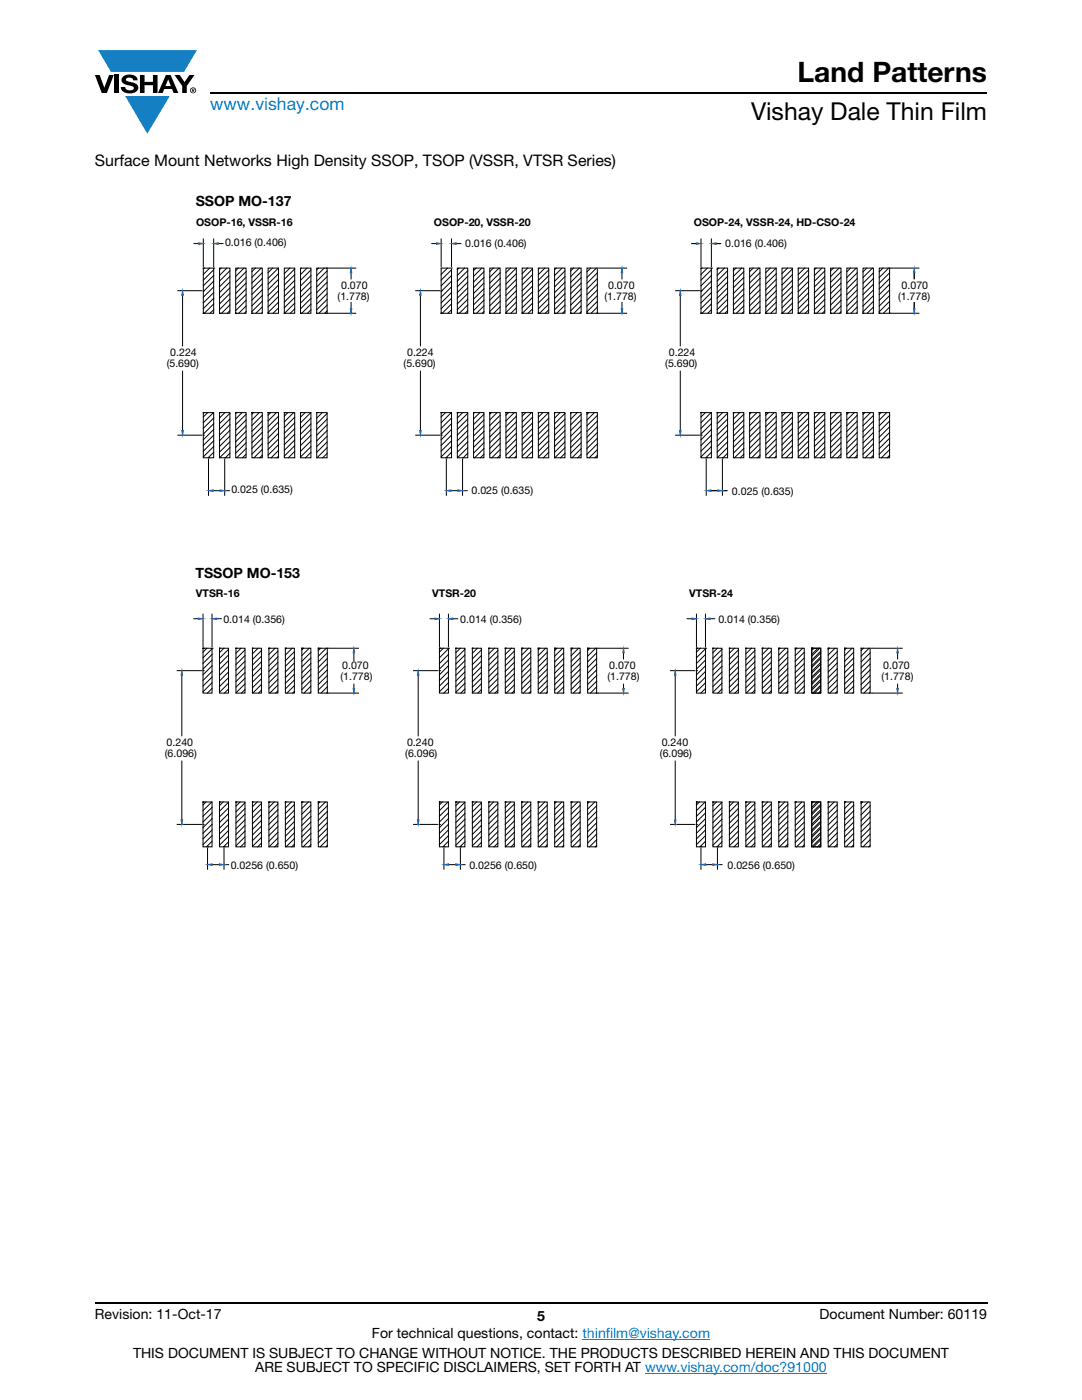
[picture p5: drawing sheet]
<svg xmlns="http://www.w3.org/2000/svg" width="216mm" height="279mm" viewBox="0 0 216 279" stroke-linecap="round" stroke-linejoin="round" font-family="sans-serif">
<g fill="#147fc3">
<path d="M19.6 10h19.7l-2.6 4.3h-1.1h-13.5z"/>
<path d="M25 19.2h8.9l-4.5 7.5z"/>
</g>
<g fill="#000">
<path d="M18.9 15h1l.9 2.5 1-2.5h.9l-1.4 3.6h-1zM22.9 15h.9v3.6h-.9zM24.6 15.3a2.1 2.1 0 0 1 2.8 .3l.1 .4h-.9a.79 .79 0 0 0-.7-.5 .79 .79 0 0 0-.8 .4l.3 .3 1 .2a1.08 1.08 0 0 1 1.2 1 1.08 1.08 0 0 1-1.1 1.2 1.73 1.73 0 0 1-2.4-1.2h.9a.96 .96 0 0 0 .8 .6 .96 .96 0 0 0 .9-.4 1.31 1.31 0 0 0-1.2-.6 1.03 1.03 0 0 1-1.1-.6 1.03 1.03 0 0 1 .2-1.1zM27.9 15h.9v1.3h1.7v-1.3h.9v3.6h-.9v-1.6h-1.7v1.6h-.9zM34.8 15h1.1l.9 1.4 1-1.4h1l-1.5 2.2v1.4h-.9v-1.4z"/>
<path d="M33.6 15.9l.5 1.3h-1.1zM33.1 15l-1.6 3.6h1l.3-.8h1.5l.3 .8h1l-1.6-3.6z"/>
<path d="M38.4 17.8h.2v.2h-.2zM38.3 17.7v.7h.1v-.3l.4 .3-.2-.3 .2-.2-.1-.2z"/>
<path d="M38.1 18a.46 .46 0 0 1 .9 0 .46 .46 0 0 1-.9 0zM37.9 18a.6 .6 0 0 0 1.2 0 .6 .6 0 0 0-1.2 0z"/>
</g>
<path d="M42 18.6h155M18.9 260h178.1" fill="none" stroke="#000" stroke-width=".36"/>
<path d="M116.2 267.3h25.5M128.7 274h36.3" fill="none" stroke="#067ec4" stroke-width=".2"/>
<path d="M32.9 38.8h152.7v135h-152.7z" fill="#fff"/>
<g fill="none" stroke="#000" stroke-width=".2">
<path d="M35.5 58h4.7M36.4 58.9v10.1M38.7 48.6h.9M40.6 47.7v5.5M40.6 53.5h2v9h-2zM40.6 53.5h.1M40.6 58h.1M40.7 53.5l-.1 .1M41.8 53.5l-1.2 1.3M42.6 47.7v5.5M42.6 53.5h.1M42.6 53.8l-2 2.1"/>
<path d="M42.6 55l-2 2M42.6 56.1l-2 2.1M42.6 57.3l-2 2M42.6 58.4l-2 2.1M42.6 59.5l-2 2.1M43.6 48.6h.9M43.8 53.5h2.1v9h-2.1zM44.1 53.5l-.3 .3M45.3 53.5l-1.5 1.5M45.9 54l-2.1 2.1M45.9 56.3l-2.1 2.1M45.9 58.6l-2.1 2"/>
<path d="M45.9 59.7l-2.1 2.1M45.9 55.2l-2.1 2M45.9 57.5l-2.1 2M47 53.5h2.1v9h-2.1zM47.5 53.5l-.5 .5M48.7 53.5l-1.7 1.7M49.1 56.5l-2.1 2.1M49.1 58.8l-2.1 2M49.1 54.2l-2.1 2.1M49.1 55.4l-2.1 2M49.1 57.6l-2.1 2.1M49.1 59.9l-2.1 2.1"/>
<path d="M50.3 53.5h2v9h-2zM51 53.5l-.7 .7M52.1 53.5l-1.8 1.8M52.3 56.7l-2 2.1M52.3 59l-2 2M52.3 54.4l-2 2.1M52.3 55.6l-2 2M52.3 57.8l-2 2.1M53.5 53.5h2.1v9h-2.1zM54.4 53.5l-.9 .9M55.5 53.5l-2 2M55.6 59.2l-2.1 2"/>
<path d="M55.6 54.6l-2.1 2.1M55.6 55.8l-2.1 2M55.6 56.9l-2.1 2.1M55.6 58l-2.1 2.1M56.7 53.5h2.1v9h-2.1zM57.8 53.5l-1.1 1.1M58.8 59.4l-2.1 2M58.8 53.7l-2.1 2M58.8 54.8l-2.1 2.1M58.8 56l-2.1 2M58.8 57.1l-2.1 2.1M58.8 58.2l-2.1 2.1"/>
<path d="M60 53.5h2v9h-2zM60.1 53.5l-.1 .2M61.3 53.5l-1.3 1.3M62 55l-2 2.1M62 53.9l-2 2M62 56.2l-2 2M62 57.3l-2 2M62 58.4l-2 2.1M62 59.6l-2 2M63.2 53.5h2.1v9h-2.1zM63.6 53.5l-.4 .4M64.7 53.5l-1.5 1.5"/>
<path d="M65.1 53.5h.1M65.3 54.1l-2.1 2M65.3 55.2l-2.1 2.1M65.3 56.3l-2.1 2.1M65.3 57.5l-2.1 2M65.3 58.6l-2.1 2.1M65.3 59.8l-2.1 2M65.5 53.5h5.5M70.1 54.4v1.3M83 58h4.7M83.9 58.9v10.1M86.2 48.6h.9"/>
<path d="M88 53.5h2.1v9h-2.1zM88 47.7v5.5M88.1 53.5l-.1 .1M89.3 53.5l-1.3 1.3M90.1 47.7v5.5M90.1 53.8l-2.1 2.1M90.1 55l-2.1 2M90.1 56.1l-2.1 2.1M90.1 57.3l-2.1 2M90.1 58.4l-2.1 2.1M90.1 59.5l-2.1 2.1M91 48.6h1"/>
<path d="M91.3 53.5h2v9h-2zM91.6 53.5l-.3 .3M92.7 53.5l-1.4 1.5M93.3 55.2l-2 2M93.3 58.6l-2 2M93.3 54l-2 2.1M93.3 56.3l-2 2.1M93.3 57.5l-2 2M93.3 59.7l-2 2.1M94.5 53.5h2.1v9h-2.1zM95 53.5l-.5 .5M96.1 53.5l-1.6 1.7"/>
<path d="M96.6 54.2l-2.1 2.1M96.6 56.5l-2.1 2.1M96.6 58.8l-2.1 2M96.6 55.4l-2.1 2M96.6 57.6l-2.1 2.1M96.6 59.9l-2.1 2.1M97.7 53.5h2.1v9h-2.1zM98.4 53.5l-.7 .7M99.6 53.5l-1.9 1.8M99.8 54.4l-2.1 2.1M99.8 55.6l-2.1 2M99.8 56.7l-2.1 2.1"/>
<path d="M99.8 57.8l-2.1 2.1M99.8 59l-2.1 2M101 53.5h2v9h-2zM101.9 53.5l-.9 .9M103 53.5l-2 2M103 55.8l-2 2M103 58l-2 2.1M103 54.6l-2 2.1M103 56.9l-2 2.1M103 59.2l-2 2M104.2 53.5h2.1v9h-2.1zM105.3 53.5l-1.1 1.1"/>
<path d="M106.3 59.4l-2.1 2M106.3 58.2l-2.1 2.1M106.3 53.7l-2.1 2M106.3 54.8l-2.1 2.1M106.3 56l-2.1 2M106.3 57.1l-2.1 2.1M107.4 53.5h2.1v9h-2.1zM107.6 53.5l-.2 .2M108.7 53.5l-1.3 1.3M109.5 56.1l-2.1 2.1M109.5 57.3l-2.1 2M109.5 53.9l-2.1 2"/>
<path d="M109.5 55l-2.1 2.1M109.5 58.4l-2.1 2.1M109.5 59.6l-2.1 2M110.7 53.5h2v9h-2zM111 53.5l-.3 .4M112.1 53.5l-1.4 1.5M112.7 58.6l-2 2.1M112.7 59.8l-2 2M112.7 55.2l-2 2.1M112.7 56.3l-2 2.1M112.7 54.1l-2 2M112.7 57.5l-2 2"/>
<path d="M113.9 53.5h2.1v9h-2.1zM114.4 53.5l-.5 .6M115.6 53.5l-1.7 1.7M116 56.5l-2.1 2.1M116 54.3l-2.1 2M116 55.4l-2.1 2.1M116 57.7l-2.1 2M116 58.8l-2.1 2.1M116 60l-2.1 2M117.1 53.5h2.1v9h-2.1zM117.9 53.5l-.8 .7M119 53.5l-1.9 1.9"/>
<path d="M119.2 54.5l-2.1 2M119.2 55.6l-2.1 2.1M119.2 56.7l-2.1 2.1M119.2 57.9l-2.1 2M119.2 59l-2.1 2.1M119.5 53.5h5.5M124.1 54.4v1.3M36.4 74.1v11.8M40.6 62.5h.1M42.6 61.8l-.7 .7M42.6 60.7l-1.8 1.8M43.8 62.5h.1"/>
<path d="M45.9 62l-.5 .5M45.9 60.9l-1.7 1.6M47 62.5h.1M49.1 61.1l-1.5 1.4M49.1 62.2l-.3 .3M50.3 62.5h.1M52.3 60.1l-2 2.1M52.3 62.4l-.1 .1M52.3 61.3l-1.2 1.2M53.5 62.5h.1M55.6 61.5l-1.1 1M55.6 60.3l-2.1 2.1"/>
<path d="M56.7 62.5h.1M58.8 61.6l-.9 .9M58.8 60.5l-2 2M60 62.5h.1M62 61.8l-.6 .7M62 60.7l-1.8 1.8M65.1 62.5h.1M65.3 60.9l-1.7 1.6M65.3 62l-.5 .5M65.5 62.5h5.5M70.1 60.4v1.2M83.9 74.1v11.8"/>
<path d="M88 62.5h.1M90.1 60.7l-1.9 1.8M90.1 61.8l-.7 .7M91.3 62.5h.1M93.3 62l-.5 .5M93.3 60.9l-1.6 1.6M94.5 62.5h.1M96.6 62.2l-.4 .3M96.6 61.1l-1.5 1.4M97.7 62.5h.1M99.8 62.4l-.1 .1M99.8 60.1l-2.1 2.1"/>
<path d="M99.8 61.3l-1.3 1.2M101 62.5h.1M103 60.3l-2 2.1M103 61.5l-1 1M104.2 62.5h.1M106.3 61.6l-.9 .9M106.3 60.5l-2.1 2M107.4 62.5h.1M109.5 61.8l-.7 .7M109.5 60.7l-1.8 1.8M110.7 62.5h.1M112.7 62l-.5 .5"/>
<path d="M112.7 60.9l-1.6 1.6M113.9 62.5h.1M116 62.2l-.3 .3M116 61.1l-1.5 1.4M117.1 62.5h.1M119.2 62.4l-.1 .1M119.2 60.1l-2.1 2.1M119.2 61.3l-1.2 1.2M119.2 62.5h.1M119.5 62.5h5.5M124.1 60.4v1.2M35.5 86.9h4.7"/>
<path d="M40.6 82.3h.1M40.6 82.3h2v9.1h-2zM40.6 86.9h.1M41.4 82.3l-.8 .9M41.6 91.4h.1M41.6 91.7v7.1M42.5 97.9h1.4M42.6 82.3l-2 2.1M42.6 83.4l-2 2.1M42.6 84.6l-2 2M42.6 85.7l-2 2.1M42.6 86.8l-2 2.1"/>
<path d="M42.6 88l-2 2M42.6 89.1l-2 2.1M42.6 90.3l-1.1 1.1M43.8 82.3h.1M43.8 82.3h2.1v9.1h-2.1zM44.8 97.9h1M44.8 91.4h.1M44.8 91.7v7.1M44.9 82.3l-1.1 1.1M45.9 89.3l-2.1 2.1M45.9 90.4l-.9 1M45.9 83.6l-2.1 2.1"/>
<path d="M45.9 82.5l-2.1 2M45.9 84.8l-2.1 2M45.9 85.9l-2.1 2.1M45.9 87l-2.1 2.1M45.9 88.2l-2.1 2M47 82.3h.1M47 82.3h2.1v9.1h-2.1zM47.2 82.3l-.2 .2M48.3 82.3l-1.3 1.3M49.1 90.6l-.7 .8M49.1 89.5l-1.9 1.9M49.1 83.8l-2.1 2.1"/>
<path d="M49.1 82.7l-2.1 2M49.1 86.1l-2.1 2.1M49.1 85l-2.1 2M49.1 87.2l-2.1 2.1M49.1 88.4l-2.1 2M50.3 82.3h.1M50.3 82.3h2v9.1h-2zM50.6 82.3l-.3 .4M51.7 82.3l-1.4 1.5M52.3 89.7l-1.6 1.7M52.3 90.8l-.5 .6M52.3 82.9l-2 2"/>
<path d="M52.3 84l-2 2.1M52.3 86.3l-2 2.1M52.3 87.4l-2 2.1M52.3 85.2l-2 2M52.3 88.6l-2 2M53.5 82.3h.1M53.5 82.3h2.1v9.1h-2.1zM54 82.3l-.5 .6M55.2 82.3l-1.7 1.7M55.6 89.9l-1.5 1.5M55.6 91l-.3 .4M55.6 85.3l-2.1 2.1"/>
<path d="M55.6 83.1l-2.1 2M55.6 84.2l-2.1 2.1M55.6 86.5l-2.1 2M55.6 87.6l-2.1 2.1M55.6 88.8l-2.1 2M56.7 82.3h.1M56.7 82.3h2.1v9.1h-2.1zM57.4 82.3l-.7 .7M58.6 82.3l-1.9 1.9M58.8 90.1l-1.3 1.3M58.8 91.2l-.1 .2M58.8 85.5l-2.1 2.1"/>
<path d="M58.8 83.3l-2.1 2M58.8 84.4l-2.1 2.1M58.8 86.7l-2.1 2M58.8 87.8l-2.1 2.1M58.8 89l-2.1 2M60 82.3h.1M60 82.3h2v9.1h-2zM60.9 82.3l-.9 .9M62 82.3l-2 2.1M62 84.6l-2 2.1M62 83.5l-2 2M62 85.7l-2 2.1"/>
<path d="M62 86.9l-2 2M62 88l-2 2.1M62 89.2l-2 2M62 90.3l-1 1.1M63.2 82.3h.1M63.2 82.3h2.1v9.1h-2.1zM64.3 82.3l-1.1 1.1M65.3 89.3l-2.1 2.1M65.3 82.5l-2.1 2.1M65.3 87.1l-2.1 2M65.3 83.7l-2.1 2M65.3 84.8l-2.1 2.1"/>
<path d="M65.3 85.9l-2.1 2.1M65.3 88.2l-2.1 2.1M65.3 90.5l-.9 .9M83 86.9h4.7M88 82.3h.1M88 82.3h2.1v9.1h-2.1zM88.9 82.3l-.9 .9M89.1 91.4h.1M89.1 91.7v7.1M90 97.9h1.4M90 82.3l-2 2.1M90.1 83.4l-2.1 2.1"/>
<path d="M90.1 84.6l-2.1 2M90.1 85.7l-2.1 2.1M90.1 86.8l-2.1 2.1M90.1 88l-2.1 2M90.1 89.1l-2.1 2.1M90.1 90.3l-1.1 1.1M91.3 82.3h.1M91.3 82.3h2v9.1h-2zM92.3 91.4h.1M92.3 97.9h.9M92.3 91.7v7.1M92.3 82.3l-1 1.1"/>
<path d="M93.3 90.4l-.9 1M93.3 89.3l-2 2.1M93.3 84.8l-2 2M93.3 82.5l-2 2M93.3 83.6l-2 2.1M93.3 85.9l-2 2.1M93.3 87l-2 2.1M93.3 88.2l-2 2M94.5 82.3h.1M94.5 82.3h2.1v9.1h-2.1zM94.6 82.3l-.1 .2M95.8 82.3l-1.3 1.3"/>
<path d="M96.6 86.1l-2.1 2.1M96.6 87.2l-2.1 2.1M96.6 82.7l-2.1 2M96.6 83.8l-2.1 2.1M96.6 85l-2.1 2M96.6 88.4l-2.1 2M96.6 90.6l-.7 .8M96.6 89.5l-1.9 1.9M97.7 82.3h.1M97.7 82.3h2.1v9.1h-2.1zM98 82.3l-.3 .4M99.2 82.3l-1.5 1.5"/>
<path d="M99.8 90.8l-.5 .6M99.8 82.9l-2.1 2M99.8 86.3l-2.1 2.1M99.8 87.4l-2.1 2.1M99.8 84l-2.1 2.1M99.8 85.2l-2.1 2M99.8 88.6l-2.1 2M99.8 89.7l-1.7 1.7M101 82.3h.1M101 82.3h2v9.1h-2zM101.5 82.3l-.5 .6M102.6 82.3l-1.6 1.7"/>
<path d="M103 91l-.3 .4M103 83.1l-2 2M103 84.2l-2 2.1M103 85.3l-2 2.1M103 86.5l-2 2M103 87.6l-2 2.1M103 88.8l-2 2M103 89.9l-1.4 1.5M104.2 82.3h.1M104.2 82.3h2.1v9.1h-2.1zM104.9 82.3l-.7 .7M106 82.3l-1.8 1.9"/>
<path d="M106.3 91.2l-.2 .2M106.3 86.7l-2.1 2M106.3 83.3l-2.1 2M106.3 84.4l-2.1 2.1M106.3 85.5l-2.1 2.1M106.3 87.8l-2.1 2.1M106.3 89l-2.1 2M106.3 90.1l-1.3 1.3M107.4 82.3h2.1v9.1h-2.1zM108.3 82.3l-.9 .9M109.5 82.3l-2.1 2.1M109.5 90.3l-1.1 1.1"/>
<path d="M109.5 84.6l-2.1 2.1M109.5 85.7l-2.1 2.1M109.5 83.5l-2.1 2M109.5 86.9l-2.1 2M109.5 88l-2.1 2.1M109.5 89.2l-2.1 2M110.7 82.3h.1M110.7 82.3h2v9.1h-2zM111.8 82.3l-1.1 1.1M112.7 85.9l-2 2.1M112.7 82.5l-2 2.1M112.7 83.7l-2 2"/>
<path d="M112.7 84.8l-2 2.1M112.7 87.1l-2 2M112.7 88.2l-2 2.1M112.7 90.5l-.9 .9M112.7 89.3l-2 2.1M113.9 82.3h.1M113.9 82.3h2.1v9.1h-2.1zM114 82.3l-.1 .2M115.2 82.3l-1.3 1.3M116 82.7l-2.1 2.1M116 83.8l-2.1 2.1M116 85l-2.1 2"/>
<path d="M116 86.1l-2.1 2.1M116 87.3l-2.1 2M116 88.4l-2.1 2.1M116 90.7l-.7 .7M116 89.5l-1.9 1.9M117.1 82.3h.1M117.1 82.3h2.1v9.1h-2.1zM117.5 82.3l-.4 .4M118.6 82.3l-1.5 1.5M119.2 90.9l-.5 .5M119.2 84l-2.1 2.1M119.2 82.9l-2.1 2.1"/>
<path d="M119.2 85.2l-2.1 2M119.2 86.3l-2.1 2.1M119.2 87.5l-2.1 2M119.2 88.6l-2.1 2.1M119.2 89.7l-1.6 1.7"/>
</g>
<g fill="#000">
<path d="M36.4 58l.2 .9h-.3zM39.6 48.5l1 .1-1 .2zM42.6 48.6l1-.1v.3zM70.1 53.5l.1 .9h-.3zM83.9 58l.1 .9h-.3zM87.1 48.5l.9 .1-.9 .2zM90.1 48.6l.9-.1v.3zM124.1 53.5l.2 .9h-.4zM69.9 61.6h.3l-.1 .9zM123.9 61.6h.4l-.2 .9zM36.3 85.9h.3l-.2 1zM41.6 97.9l.9-.1v.3z"/>
<path d="M43.9 97.8l.9 .1-.9 .2zM89.1 97.9l.9-.1v.3zM91.4 97.8l.9 .1-.9 .2z"/>
</g>
<g fill="#000">
<path d="M36.4 58l.2 .9h-.3zM39.6 48.5l1 .1-1 .2zM42.6 48.6l1-.1v.3zM70.1 53.5l.1 .9h-.3zM83.9 58l.1 .9h-.3zM87.1 48.5l.9 .1-.9 .2zM90.1 48.6l.9-.1v.3zM124.1 53.5l.2 .9h-.4zM69.9 61.6h.3l-.1 .9zM123.9 61.6h.4l-.2 .9zM36.3 85.9h.3l-.2 1zM41.6 97.9l.9-.1v.3z"/>
<path d="M43.9 97.8l.9 .1-.9 .2zM89.1 97.9l.9-.1v.3zM91.4 97.8l.9 .1-.9 .2z"/>
</g>
<g fill="none" stroke="#3a54a4" stroke-width=".2">
<path d="M36.4 58l.2 .9h-.3zM39.6 48.5l1 .1-1 .2zM42.6 48.6h.1M42.6 48.6l1-.1v.3zM70.1 53.5l.1 .9h-.3zM83.9 58l.1 .9h-.3zM87.1 48.5l.9 .1-.9 .2zM88 53.5h.1M90.1 48.6l.9-.1v.3zM90.1 53.5h.1M90.1 48.6h.1M119.2 53.5h.1"/>
<path d="M124.1 53.5l.2 .9h-.4zM69.9 61.6h.3l-.1 .9zM70.1 62.5h.1M123.9 61.6h.4l-.2 .9zM124.1 62.5h.1M36.3 85.9h.3l-.2 1zM36.4 86.9h.1M41.6 97.9l.9-.1v.3zM43.9 97.8l.9 .1-.9 .2zM44.8 97.9h.1M89.1 97.9l.9-.1v.3zM91.4 97.8l.9 .1-.9 .2z"/>
<path d="M92.3 97.9h.1"/>
</g>
<path d="M83.7 85.9h.3l-.1 1z" fill="#3a54a4"/>
<g fill="none" stroke="#000" stroke-width=".2">
<path d="M88 58h.1M134.8 58h4.8M135.7 58.9v10.1M138 48.6h.9M139.9 53.5h2v9h-2zM139.9 53.5h.1M139.9 58h.1M139.9 47.7v5.5M140 53.5l-.1 .1M141.1 53.5l-1.2 1.3M141.9 53.8l-2 2.1M141.9 55l-2 2"/>
<path d="M141.9 56.1l-2 2.1M141.9 57.3l-2 2M141.9 58.4l-2 2.1M141.9 59.5l-2 2.1M141.9 53.5h.1M141.9 47.7v5.5M142.9 48.6h.9M143.1 53.5h2.1v9h-2.1zM143.4 53.5l-.3 .3M144.6 53.5l-1.5 1.5M145.2 57.5l-2.1 2M145.2 58.6l-2.1 2"/>
<path d="M145.2 59.7l-2.1 2.1M145.2 55.2l-2.1 2M145.2 56.3l-2.1 2.1M145.2 54l-2.1 2.1M146.3 53.5h2.1v9h-2.1zM146.9 53.5l-.6 .5M148 53.5l-1.7 1.7M148.4 55.4l-2.1 2M148.4 56.5l-2.1 2.1M148.4 58.8l-2.1 2M148.4 54.2l-2.1 2.1M148.4 57.6l-2.1 2.1"/>
<path d="M148.4 59.9l-2.1 2.1M149.6 53.5h2v9h-2zM150.3 53.5l-.7 .7M151.4 53.5l-1.8 1.8M151.6 57.8l-2 2.1M151.6 54.4l-2 2.1M151.6 55.6l-2 2M151.6 56.7l-2 2.1M151.6 59l-2 2M152.8 53.5h2.1v9h-2.1zM153.7 53.5l-.9 .9M154.9 53.5l-2.1 2"/>
<path d="M154.9 55.8l-2.1 2M154.9 58l-2.1 2.1M154.9 54.6l-2.1 2.1M154.9 56.9l-2.1 2.1M154.9 59.2l-2.1 2M156 53.5h2.1v9h-2.1zM157.1 53.5l-1.1 1.1M158.1 58.2l-2.1 2.1M158.1 59.4l-2.1 2M158.1 53.7l-2.1 2M158.1 54.8l-2.1 2.1M158.1 56l-2.1 2"/>
<path d="M158.1 57.1l-2.1 2.1M159.3 53.5h2v9h-2zM159.4 53.5l-.1 .2M160.6 53.5l-1.3 1.3M161.3 59.6l-2 2M161.3 53.9l-2 2M161.3 55l-2 2.1M161.3 56.1l-2 2.1M161.3 57.3l-2 2M161.3 58.4l-2 2.1M162.5 53.5h2.1v9h-2.1zM162.9 53.5l-.4 .4"/>
<path d="M164 53.5l-1.5 1.5M164.6 58.6l-2.1 2.1M164.6 55.2l-2.1 2.1M164.6 56.3l-2.1 2.1M164.6 59.8l-2.1 2M164.6 54.1l-2.1 2M164.6 57.5l-2.1 2M165.7 53.5h2.1v9h-2.1zM166.3 53.5l-.6 .6M167.4 53.5l-1.7 1.7M167.8 58.8l-2.1 2.1M167.8 54.3l-2.1 2"/>
<path d="M167.8 55.4l-2.1 2.1M167.8 56.5l-2.1 2.1M167.8 57.7l-2.1 2M167.8 60l-2.1 2M169 53.5h2v9h-2zM169.7 53.5l-.7 .7M170.9 53.5l-1.9 1.9M171 54.5l-2 2M171 55.6l-2 2.1M171 56.7l-2 2.1M171 57.9l-2 2M171 59l-2 2.1"/>
<path d="M172.2 53.5h2.1v9h-2.1zM172.9 53.5l-.7 .7M174.1 53.5l-1.9 1.9M174.3 54.5l-2.1 2M174.3 55.6l-2.1 2.1M174.3 56.7l-2.1 2.1M174.3 57.9l-2.1 2M174.3 59l-2.1 2.1M175.4 53.5h2.1v9h-2.1zM176.2 53.5l-.8 .7M177.3 53.5l-1.9 1.9M177.5 53.5h.1"/>
<path d="M177.5 54.5l-2.1 2M177.5 55.6l-2.1 2.1M177.5 56.7l-2.1 2.1M177.5 57.9l-2.1 2M177.5 59l-2.1 2.1M177.8 53.5h5.6M182.4 54.4v1.3M135.7 74.1v11.8M139.9 62.5h.1M141.9 61.8l-.7 .7M141.9 60.7l-1.8 1.8M143.1 62.5h.1"/>
<path d="M145.2 62l-.5 .5M145.2 60.9l-1.7 1.6M146.3 62.5h.1M148.4 62.2l-.3 .3M148.4 61.1l-1.5 1.4M149.6 62.5h.1M151.6 60.1l-2 2.1M151.6 62.4l-.1 .1M151.6 61.3l-1.2 1.2M152.8 62.5h.1M154.9 60.3l-2.1 2.1M154.9 61.5l-1.1 1"/>
<path d="M156 62.5h.1M158.1 61.6l-.9 .9M158.1 60.5l-2 2M159.3 62.5h.1M161.3 61.8l-.6 .7M161.3 60.7l-1.8 1.8M162.5 62.5h.1M164.6 62l-.5 .5M164.6 60.9l-1.7 1.6M165.7 62.5h.1M167.8 62.2l-.3 .3M167.8 61.1l-1.4 1.4"/>
<path d="M169 62.5h.1M171 60.1l-2 2.1M171 61.3l-1.2 1.2M171 62.4l-.1 .1M172.2 62.5h.1M174.3 62.4l-.1 .1M174.3 61.3l-1.3 1.2M174.3 60.2l-2.1 2M175.4 62.5h.1M177.5 62.5h.1M177.5 62.4l-.1 .1M177.5 61.3l-1.2 1.2"/>
<path d="M177.5 60.2l-2.1 2M177.8 62.5h5.6M182.4 60.4v1.2M88 86.9h.1M134.8 86.9h4.8M139.9 82.3h.1M139.9 82.3h2v9.1h-2zM139.9 86.9h.1M140.7 82.3l-.8 .9M140.9 91.4h.1M140.9 91.7v7.1M141.8 97.9h1.4"/>
<path d="M141.9 82.3l-2 2.1M141.9 83.4l-2 2.1M141.9 84.6l-2 2M141.9 85.7l-2 2.1M141.9 86.8l-2 2.1M141.9 88l-2 2M141.9 89.1l-2 2.1M141.9 90.3l-1.1 1.1M143.1 82.3h.1M143.1 82.3h2.1v9.1h-2.1zM144.1 91.4h.1M144.1 91.7v7.1"/>
<path d="M144.1 97.9h1M144.2 82.3l-1.1 1.1M145.2 82.5l-2.1 2M145.2 87l-2.1 2.1M145.2 83.6l-2.1 2.1M145.2 84.8l-2.1 2M145.2 85.9l-2.1 2.1M145.2 88.2l-2.1 2M145.2 89.3l-2.1 2.1M145.2 90.4l-.9 1M146.3 82.3h.1M146.3 82.3h2.1v9.1h-2.1z"/>
<path d="M146.5 82.3l-.2 .2M147.6 82.3l-1.3 1.3M148.4 82.7l-2.1 2M148.4 87.2l-2.1 2.1M148.4 83.8l-2.1 2.1M148.4 85l-2.1 2M148.4 86.1l-2.1 2.1M148.4 88.4l-2.1 2M148.4 90.6l-.7 .8M148.4 89.5l-1.8 1.9M149.6 82.3h.1M149.6 82.3h2v9.1h-2z"/>
<path d="M149.9 82.3l-.3 .4M151 82.3l-1.4 1.5M151.6 82.9l-2 2M151.6 84l-2 2.1M151.6 85.2l-2 2M151.6 86.3l-2 2.1M151.6 87.4l-2 2.1M151.6 88.6l-2 2M151.6 90.8l-.5 .6M151.6 89.7l-1.6 1.7M152.8 82.3h.1M152.8 82.3h2.1v9.1h-2.1z"/>
<path d="M153.3 82.3l-.5 .6M154.5 82.3l-1.7 1.7M154.9 83.1l-2.1 2M154.9 84.2l-2.1 2.1M154.9 85.3l-2.1 2.1M154.9 86.5l-2.1 2M154.9 87.6l-2.1 2.1M154.9 88.8l-2.1 2M154.9 89.9l-1.5 1.5M154.9 91l-.3 .4M156 82.3h.1M156 82.3h2.1v9.1h-2.1z"/>
<path d="M156.7 82.3l-.7 .7M157.9 82.3l-1.9 1.9M158.1 91.2l-.1 .2M158.1 84.4l-2.1 2.1M158.1 86.7l-2.1 2M158.1 83.3l-2.1 2M158.1 85.5l-2.1 2.1M158.1 87.8l-2.1 2.1M158.1 89l-2.1 2M158.1 90.1l-1.3 1.3M159.3 82.3h.1M159.3 82.3h2v9.1h-2z"/>
<path d="M160.2 82.3l-.9 .9M161.3 82.3l-2 2.1M161.3 90.3l-1 1.1M161.3 84.6l-2 2.1M161.3 85.7l-2 2.1M161.3 83.5l-2 2M161.3 86.9l-2 2M161.3 88l-2 2.1M161.3 89.2l-2 2M162.5 82.3h.1M162.5 82.3h2.1v9.1h-2.1zM163.6 82.3l-1.1 1.1"/>
<path d="M164.6 83.7l-2.1 2M164.6 85.9l-2.1 2.1M164.6 82.5l-2.1 2.1M164.6 84.8l-2.1 2.1M164.6 87.1l-2.1 2M164.6 88.2l-2.1 2.1M164.6 90.5l-.9 .9M164.6 89.3l-2 2.1M165.7 82.3h.1M165.7 82.3h2.1v9.1h-2.1zM165.9 82.3l-.2 .2M167 82.3l-1.3 1.3"/>
<path d="M167.8 90.7l-.7 .7M167.8 89.5l-1.8 1.9M167.8 82.7l-2.1 2.1M167.8 83.8l-2.1 2.1M167.8 87.3l-2.1 2M167.8 85l-2.1 2M167.8 86.1l-2.1 2.1M167.8 88.4l-2.1 2.1M169 82.3h.1M169 82.3h2v9.1h-2zM169.3 82.3l-.3 .4M170.5 82.3l-1.5 1.5"/>
<path d="M171 82.9l-2 2.1M171 85.2l-2 2M171 87.5l-2 2M171 84l-2 2.1M171 86.3l-2 2.1M171 88.6l-2 2.1M171 89.7l-1.6 1.7M171 90.9l-.4 .5M172.2 82.3h.1M172.2 82.3h2.1v9.1h-2.1zM172.6 82.3l-.4 .4M173.7 82.3l-1.5 1.5"/>
<path d="M174.3 82.9l-2.1 2.1M174.3 84l-2.1 2.1M174.3 85.2l-2.1 2M174.3 86.3l-2.1 2.1M174.3 87.5l-2.1 2M174.3 88.6l-2.1 2.1M174.3 89.7l-1.7 1.7M174.3 90.9l-.5 .5M175.4 82.3h.1M175.4 82.3h2.1v9.1h-2.1zM175.8 82.3l-.4 .4M176.9 82.3l-1.5 1.5"/>
<path d="M177.5 90.9l-.5 .5M177.5 82.9l-2.1 2.1M177.5 84l-2.1 2.1M177.5 85.2l-2.1 2M177.5 86.3l-2.1 2.1M177.5 87.5l-2.1 2M177.5 88.6l-2.1 2.1M177.5 89.7l-1.6 1.7M35.4 133.8h4.8M36.3 134.8v12M38.7 123.5h.9M40.5 122.6v6.4"/>
<path d="M40.5 129.4h.1M40.5 129.4h1.8v8.9h-1.8zM40.5 133.8h.1M41.3 129.4l-.8 .7M42.3 122.6v6.4M42.3 129.4h.1M42.3 129.5l-1.8 1.8M42.3 130.6l-1.8 1.8M42.3 131.7l-1.8 1.8M42.3 132.9l-1.8 1.8M42.3 134l-1.8 1.8M42.3 135.1l-1.8 1.8"/>
<path d="M42.3 136.3l-1.8 1.7M42.3 137.4l-.9 .9M43.2 123.5h1M43.8 129.4h.1M43.8 129.4h1.8v8.9h-1.8zM44.7 129.4l-.9 .9M45.6 130.7l-1.8 1.8M45.6 131.9l-1.8 1.7M45.6 134.1l-1.8 1.8M45.6 136.4l-1.8 1.8M45.6 135.2l-1.8 1.8M45.6 129.6l-1.8 1.8"/>
<path d="M45.6 133l-1.8 1.8M45.6 137.5l-.8 .8M47.1 129.4h.1M47.1 129.4h1.8v8.9h-1.8zM48.1 129.4l-1 1M48.9 129.7l-1.8 1.8M48.9 130.8l-1.8 1.8M48.9 134.2l-1.8 1.8M48.9 135.4l-1.8 1.7M48.9 132l-1.8 1.8M48.9 133.1l-1.8 1.8M48.9 136.5l-1.8 1.8"/>
<path d="M48.9 137.6l-.7 .7M50.4 129.4h.1M50.4 129.4h1.8v8.9h-1.8zM51.5 129.4l-1.1 1.1M52.2 134.3l-1.8 1.8M52.2 131l-1.8 1.7M52.2 133.2l-1.8 1.8M52.2 129.8l-1.8 1.8M52.2 132.1l-1.8 1.8M52.2 135.5l-1.8 1.8M52.2 136.6l-1.7 1.7M52.2 137.7l-.6 .6"/>
<path d="M53.7 129.4h.1M53.7 129.4h1.8v8.9h-1.8zM53.8 129.4l-.1 .1M54.9 129.4l-1.2 1.2M55.5 135.6l-1.8 1.8M55.5 132.2l-1.8 1.8M55.5 133.3l-1.8 1.8M55.5 134.5l-1.8 1.8M55.5 129.9l-1.8 1.8M55.5 131.1l-1.8 1.8M55.5 136.7l-1.6 1.6M55.5 137.9l-.5 .4"/>
<path d="M56.9 129.4h.1M56.9 129.4h1.8v8.9h-1.8zM57.2 129.4l-.3 .2M58.3 129.4l-1.4 1.3M58.7 138l-.3 .3M58.7 136.8l-1.4 1.5M58.7 132.3l-1.8 1.8M58.7 133.5l-1.8 1.7M58.7 134.6l-1.8 1.8M58.7 135.7l-1.8 1.8M58.7 130.1l-1.8 1.8M58.7 131.2l-1.8 1.8"/>
<path d="M60.2 129.4h.1M60.2 129.4h1.8v8.9h-1.8zM60.6 129.4l-.4 .3M61.7 129.4l-1.5 1.4M62 137l-1.3 1.3M62 130.2l-1.8 1.8M62 131.3l-1.8 1.8M62 132.4l-1.8 1.8M62 133.6l-1.8 1.8M62 134.7l-1.8 1.8M62 135.8l-1.8 1.8M62 138.1l-.2 .2"/>
<path d="M63.5 129.4h.1M63.5 129.4h1.8v8.9h-1.8zM64 129.4l-.5 .4M65.1 129.4l-1.6 1.6M65.3 130.3l-1.8 1.8M65.3 131.4l-1.8 1.8M65.3 132.6l-1.8 1.7M65.3 133.7l-1.8 1.8M65.3 134.8l-1.8 1.8M65.3 135.9l-1.8 1.8M65.3 138.2l-.1 .1M65.3 137.1l-1.2 1.2"/>
<path d="M65.3 129.4h.1M65.3 138.3h.1M65.6 129.4h5.9M65.6 138.3h5.9M70.6 130.3v1.6M70.6 136.5v.9M82.5 133.8h4.9M83.4 134.8v12M85.8 123.5h1M87.7 129.4h.1M87.7 129.4h1.8v8.9h-1.8zM87.7 133.8h.1"/>
<path d="M87.7 122.6v6.4M88.5 129.4l-.8 .7M89.5 137.4l-1 .9M89.5 129.5l-1.8 1.8M89.5 130.6l-1.8 1.8M89.5 131.7l-1.8 1.8M89.5 132.9l-1.8 1.8M89.5 134l-1.8 1.8M89.5 135.1l-1.8 1.8M89.5 136.3l-1.8 1.7M89.5 129.4h.1M89.5 122.6v6.4"/>
<path d="M90.4 123.5h.9M91 129.4h.1M91 129.4h1.8v8.9h-1.8zM91.9 129.4l-.9 .9M92.8 133l-1.8 1.8M92.8 134.1l-1.8 1.8M92.8 136.4l-1.8 1.8M92.8 131.9l-1.8 1.7M92.8 135.2l-1.8 1.8M92.8 129.6l-1.8 1.8M92.8 130.7l-1.8 1.8M92.8 137.5l-.8 .8"/>
<path d="M94.3 129.4h.1M94.3 129.4h1.8v8.9h-1.8zM95.3 129.4l-1 1M96.1 137.6l-.7 .7M96.1 135.4l-1.8 1.7M96.1 130.8l-1.8 1.8M96.1 136.5l-1.8 1.8M96.1 134.2l-1.8 1.8M96.1 129.7l-1.8 1.8M96.1 132l-1.8 1.8M96.1 133.1l-1.8 1.8M97.5 129.4h.1"/>
<path d="M97.5 129.4h1.8v8.9h-1.8zM98.7 129.4l-1.2 1.1M99.3 136.6l-1.7 1.7M99.3 132.1l-1.8 1.8M99.3 135.5l-1.8 1.8M99.3 134.3l-1.8 1.8M99.3 129.8l-1.8 1.8M99.3 131l-1.8 1.7M99.3 133.2l-1.8 1.8M99.3 137.7l-.5 .6M100.8 129.4h.1M100.8 129.4h1.8v8.9h-1.8z"/>
<path d="M100.9 129.4l-.1 .1M102.1 129.4l-1.3 1.2M102.6 136.7l-1.6 1.6M102.6 132.2l-1.8 1.8M102.6 134.5l-1.8 1.8M102.6 131.1l-1.8 1.8M102.6 133.3l-1.8 1.8M102.6 135.6l-1.8 1.8M102.6 129.9l-1.8 1.8M102.6 137.9l-.4 .4M104.1 129.4h.1M104.1 129.4h1.8v8.9h-1.8z"/>
<path d="M104.3 129.4l-.2 .2M105.5 129.4l-1.4 1.3M105.9 136.8l-1.5 1.5M105.9 138l-.3 .3M105.9 131.2l-1.8 1.8M105.9 130.1l-1.8 1.8M105.9 132.3l-1.8 1.8M105.9 133.5l-1.8 1.7M105.9 134.6l-1.8 1.8M105.9 135.7l-1.8 1.8M107.4 129.4h.1M107.4 129.4h1.8v8.9h-1.8z"/>
<path d="M107.7 129.4l-.3 .3M108.9 129.4l-1.5 1.4M109.2 137l-1.4 1.3M109.2 132.4l-1.8 1.8M109.2 133.6l-1.8 1.8M109.2 134.7l-1.8 1.8M109.2 135.8l-1.8 1.8M109.2 130.2l-1.8 1.8M109.2 131.3l-1.8 1.8M109.2 138.1l-.2 .2M110.7 129.4h.1M110.7 129.4h1.8v8.9h-1.8z"/>
<path d="M111.1 129.4l-.4 .4M112.3 129.4l-1.6 1.6M112.5 130.3l-1.8 1.8M112.5 131.4l-1.8 1.8M112.5 132.6l-1.8 1.7M112.5 133.7l-1.8 1.8M112.5 134.8l-1.8 1.8M112.5 135.9l-1.8 1.8M112.5 137.1l-1.3 1.2M112.5 138.2l-.1 .1M114 129.4h.1M114 129.4h1.8v8.9h-1.8z"/>
<path d="M114.3 129.4l-.3 .3M115.4 129.4l-1.4 1.4M115.8 137l-1.4 1.3M115.8 138.1l-.3 .2M115.8 130.2l-1.8 1.8M115.8 131.3l-1.8 1.8M115.8 132.4l-1.8 1.8M115.8 133.6l-1.8 1.8M115.8 134.7l-1.8 1.8M115.8 135.8l-1.8 1.8M117.3 129.4h.1M117.3 129.4h1.8v8.9h-1.8z"/>
<path d="M117.7 129.4l-.4 .4M118.9 129.4l-1.6 1.6M119.1 130.3l-1.8 1.8M119.1 131.4l-1.8 1.8M119.1 132.6l-1.8 1.7M119.1 133.7l-1.8 1.8M119.1 134.8l-1.8 1.8M119.1 135.9l-1.8 1.8M119.1 137.1l-1.3 1.2M119.1 138.2l-.2 .1M119.1 129.4h.1M119.1 138.3h.1"/>
<path d="M119.4 129.4h5.9M119.4 138.3h5.9M124.4 130.3v1.2M124.4 136.5v.9M133.8 133.8h4.8M134.7 134.8v12M137.1 123.5h.9M139 129.4h.1M139 129.4h1.8v8.9h-1.8zM139 133.8h.1M139 122.6v6.4M139.7 129.4l-.7 .7"/>
<path d="M140.8 129.4h.1M140.8 122.6v6.4M140.8 137.4l-1 .9M140.8 129.5l-1.8 1.8M140.8 130.6l-1.8 1.8M140.8 131.7l-1.8 1.8M140.8 132.9l-1.8 1.8M140.8 134l-1.8 1.8M140.8 135.1l-1.8 1.8M140.8 136.3l-1.8 1.7M141.7 123.5h.9M142.3 129.4h.1"/>
<path d="M142.3 129.4h1.7v8.9h-1.7zM143.1 129.4l-.8 .9M144.1 129.6l-1.8 1.8M144.1 135.2l-1.8 1.8M144.1 136.4l-1.8 1.8M144.1 131.9l-1.8 1.7M144.1 133l-1.8 1.8M144.1 134.1l-1.8 1.8M144.1 130.7l-1.8 1.8M144.1 137.5l-.9 .8M145.5 129.4h.1M145.5 129.4h1.8v8.9h-1.8z"/>
<path d="M146.6 129.4l-1.1 1M147.3 137.6l-.7 .7M147.3 132l-1.8 1.8M147.3 133.1l-1.8 1.8M147.3 134.2l-1.8 1.8M147.3 135.4l-1.8 1.7M147.3 136.5l-1.8 1.8M147.3 129.7l-1.8 1.8M147.3 130.8l-1.8 1.8M148.8 129.4h.1M148.8 129.4h1.8v8.9h-1.8zM150 129.4l-1.2 1.1"/>
<path d="M150.6 136.6l-1.7 1.7M150.6 129.8l-1.8 1.8M150.6 131l-1.8 1.7M150.6 132.1l-1.8 1.8M150.6 133.2l-1.8 1.8M150.6 134.3l-1.8 1.8M150.6 135.5l-1.8 1.8M150.6 137.7l-.6 .6M152.1 129.4h.1M152.1 129.4h1.8v8.9h-1.8zM152.2 129.4l-.1 .1M153.4 129.4l-1.3 1.2"/>
<path d="M153.9 132.2l-1.8 1.8M153.9 135.6l-1.8 1.8M153.9 129.9l-1.8 1.8M153.9 131.1l-1.8 1.8M153.9 133.3l-1.8 1.8M153.9 134.5l-1.8 1.8M153.9 136.7l-1.6 1.6M153.9 137.9l-.5 .4M155.4 129.4h.1M155.4 129.4h1.8v8.9h-1.8zM155.6 129.4l-.2 .2M156.8 129.4l-1.4 1.3"/>
<path d="M157.2 136.8l-1.5 1.5M157.2 138l-.3 .3M157.2 131.2l-1.8 1.8M157.2 134.6l-1.8 1.8M157.2 135.7l-1.8 1.8M157.2 130.1l-1.8 1.8M157.2 132.3l-1.8 1.8M157.2 133.5l-1.8 1.7M158.7 129.4h.1M158.7 129.4h1.8v8.9h-1.8zM159 129.4l-.3 .3M160.2 129.4l-1.5 1.4"/>
<path d="M160.5 137l-1.4 1.3M160.5 133.6l-1.8 1.8M160.5 134.7l-1.8 1.8M160.5 135.8l-1.8 1.8M160.5 130.2l-1.8 1.8M160.5 131.3l-1.8 1.8M160.5 132.4l-1.8 1.8M160.5 138.1l-.2 .2M162 129.4h.1M162 129.4h1.8v8.9h-1.8zM162.1 129.4l-.1 .1M162.4 129.4l-.4 .4"/>
<path d="M163.2 129.4l-1.2 1.2M163.6 129.4l-1.6 1.6M163.8 134.5l-1.8 1.8M163.8 133.3l-1.8 1.8M163.8 135.6l-1.8 1.8M163.8 129.9l-1.8 1.8M163.8 131.1l-1.8 1.8M163.8 132.2l-1.8 1.8M163.8 136.7l-1.6 1.6M163.8 137.9l-.5 .4M163.8 130.3l-1.8 1.8M163.8 131.4l-1.8 1.8"/>
<path d="M163.8 132.6l-1.8 1.7M163.8 133.7l-1.8 1.8M163.8 134.8l-1.8 1.8M163.8 135.9l-1.8 1.8M163.8 137.1l-1.3 1.2M163.8 138.2l-.1 .1M165.3 129.4h1.8v8.9h-1.8zM165.3 129.4h.1M165.5 129.4l-.2 .2M166.6 129.4l-1.3 1.3M167.1 134.6l-1.8 1.8M167.1 131.2l-1.8 1.8"/>
<path d="M167.1 130.1l-1.8 1.8M167.1 132.3l-1.8 1.8M167.1 133.5l-1.8 1.7M167.1 135.7l-1.8 1.8M167.1 136.8l-1.5 1.5M167.1 138l-.4 .3M168.5 129.4h1.8v8.9h-1.8zM168.5 129.4h.1M168.9 129.4l-.4 .3M170 129.4l-1.5 1.4M170.3 137l-1.3 1.3M170.3 132.4l-1.8 1.8"/>
<path d="M170.3 133.6l-1.8 1.8M170.3 134.7l-1.8 1.8M170.3 135.8l-1.8 1.8M170.3 130.2l-1.8 1.8M170.3 131.3l-1.8 1.8M170.3 138.1l-.2 .2M171.8 129.4h1.8v8.9h-1.8zM172.3 129.4l-.5 .4M173.4 129.4l-1.6 1.6M173.6 130.3l-1.8 1.8M173.6 131.4l-1.8 1.8M173.6 132.6l-1.8 1.7"/>
<path d="M173.6 133.7l-1.8 1.8M173.6 134.8l-1.8 1.8M173.6 135.9l-1.8 1.8M173.6 137.1l-1.2 1.2M173.6 138.2l-.1 .1M173.8 129.4h.1M173.8 138.3h.1M174.1 129.4h5.9M174.1 138.3h5.9M179.1 130.3v1.2M179.1 136.5v.9M36.3 151.9v11.7"/>
<path d="M83.4 151.9v11.7M134.7 151.9v11.7M35.4 164.5h4.8M40.5 160.1h.1M40.5 160.1h1.8v8.9h-1.8zM40.5 164.5h.1M41.1 160.1l-.6 .5M41.4 169h.1M41.4 169.3v4.2M42.3 160.1l-1.8 1.7M42.3 167.9l-1.1 1.1M42.3 166.8l-1.8 1.8"/>
<path d="M42.3 163.4l-1.8 1.8M42.3 164.5l-1.8 1.8M42.3 161.1l-1.8 1.8M42.3 162.2l-1.8 1.8M42.3 165.6l-1.8 1.8M42.3 172.6h1.5M43.8 160.1h.1M43.8 160.1h1.8v8.9h-1.8zM44.5 160.1l-.7 .7M44.7 169h.1M44.7 169.3v4.2M44.7 172.6h.9"/>
<path d="M45.6 163.5l-1.8 1.8M45.6 164.6l-1.8 1.8M45.6 160.1l-1.8 1.8M45.6 161.2l-1.8 1.8M45.6 162.4l-1.8 1.8M45.6 165.8l-1.8 1.7M45.6 166.9l-1.8 1.8M45.6 168l-1 1M47.1 160.1h.1M47.1 160.1h1.8v8.9h-1.8zM47.9 160.1l-.8 .8M48.9 168.1l-.9 .9"/>
<path d="M48.9 162.5l-1.8 1.8M48.9 163.6l-1.8 1.8M48.9 164.7l-1.8 1.8M48.9 160.2l-1.8 1.8M48.9 161.4l-1.8 1.7M48.9 165.9l-1.8 1.8M48.9 167l-1.8 1.8M50.4 160.1h.1M50.4 160.1h1.8v8.9h-1.8zM51.3 160.1l-.9 .9M52.2 168.3l-.8 .7M52.2 162.6l-1.8 1.8"/>
<path d="M52.2 160.3l-1.8 1.8M52.2 161.5l-1.8 1.8M52.2 163.7l-1.8 1.8M52.2 164.9l-1.8 1.8M52.2 166l-1.8 1.8M52.2 167.1l-1.8 1.8M53.7 160.1h.1M53.7 160.1h1.8v8.9h-1.8zM54.7 160.1l-1 1M55.5 168.4l-.7 .6M55.5 162.7l-1.8 1.8M55.5 163.9l-1.8 1.7"/>
<path d="M55.5 165l-1.8 1.8M55.5 166.1l-1.8 1.8M55.5 160.5l-1.8 1.7M55.5 161.6l-1.8 1.8M55.5 167.2l-1.8 1.8M56.9 160.1h.1M56.9 160.1h1.8v8.9h-1.8zM57 160.1h-.1M58.1 160.1l-1.2 1.1M58.7 167.4l-1.6 1.6M58.7 168.5l-.5 .5M58.7 160.6l-1.8 1.8"/>
<path d="M58.7 161.7l-1.8 1.8M58.7 162.8l-1.8 1.8M58.7 164l-1.8 1.8M58.7 165.1l-1.8 1.8M58.7 166.2l-1.8 1.8M60.2 160.1h.1M60.2 160.1h1.8v8.9h-1.8zM60.4 160.1l-.2 .1M61.5 160.1l-1.3 1.3M62 167.5l-1.5 1.5M62 168.6l-.4 .4M62 160.7l-1.8 1.8"/>
<path d="M62 161.8l-1.8 1.8M62 163l-1.8 1.7M62 164.1l-1.8 1.8M62 165.2l-1.8 1.8M62 166.3l-1.8 1.8M63.5 160.1h.1M63.5 160.1h1.8v8.9h-1.8zM63.8 160.1l-.3 .2M64.9 160.1l-1.4 1.4M65.3 167.6l-1.4 1.4M65.3 168.7l-.3 .3M65.3 160.8l-1.8 1.8"/>
<path d="M65.3 161.9l-1.8 1.8M65.3 163.1l-1.8 1.8M65.3 164.2l-1.8 1.8M65.3 165.3l-1.8 1.8M65.3 166.5l-1.8 1.8M82.5 164.5h4.9M87.7 160.1h.1M87.7 160.1h1.8v8.9h-1.8zM87.7 164.5h.1M88.3 160.1l-.6 .5M88.6 169h.1M88.6 169.3v4.2"/>
<path d="M89.4 160.1l-1.7 1.7M89.5 165.6l-1.8 1.8M89.5 164.5l-1.8 1.8M89.5 166.8l-1.8 1.8M89.5 161.1l-1.8 1.8M89.5 162.2l-1.8 1.8M89.5 163.4l-1.8 1.8M89.5 167.9l-1.1 1.1M89.5 172.6h1.4M91 160.1h.1M91 160.1h1.8v8.9h-1.8zM91.7 160.1l-.7 .7"/>
<path d="M91.9 169h.1M91.9 172.6h.9M91.9 169.3v4.2M92.8 168l-1 1M92.8 162.4l-1.8 1.8M92.8 165.8l-1.8 1.7M92.8 163.5l-1.8 1.8M92.8 164.6l-1.8 1.8M92.8 160.1l-1.8 1.8M92.8 161.2l-1.8 1.8M92.8 166.9l-1.8 1.8M94.3 160.1h.1"/>
<path d="M94.3 160.1h1.8v8.9h-1.8zM95.1 160.1l-.8 .8M96.1 168.1l-.9 .9M96.1 163.6l-1.8 1.8M96.1 164.7l-1.8 1.8M96.1 160.2l-1.8 1.8M96.1 161.4l-1.8 1.7M96.1 162.5l-1.8 1.8M96.1 165.9l-1.8 1.8M96.1 167l-1.8 1.8M97.5 160.1h.1M97.5 160.1h1.8v8.9h-1.8z"/>
<path d="M98.5 160.1l-1 .9M99.3 162.6l-1.8 1.8M99.3 163.7l-1.8 1.8M99.3 167.1l-1.8 1.8M99.3 160.3l-1.8 1.8M99.3 161.5l-1.8 1.8M99.3 164.9l-1.8 1.8M99.3 166l-1.8 1.8M99.3 168.3l-.7 .7M100.8 160.1h.1M100.8 160.1h1.8v8.9h-1.8zM101.9 160.1l-1.1 1"/>
<path d="M102.6 167.2l-1.7 1.8M102.6 168.4l-.6 .6M102.6 166.1l-1.8 1.8M102.6 160.5l-1.8 1.7M102.6 161.6l-1.8 1.8M102.6 162.7l-1.8 1.8M102.6 163.9l-1.8 1.7M102.6 165l-1.8 1.8M104.1 160.1h.1M104.1 160.1h1.8v8.9h-1.8zM104.2 160.1h-.1M105.3 160.1l-1.2 1.1"/>
<path d="M105.9 160.6l-1.8 1.8M105.9 161.7l-1.8 1.8M105.9 162.8l-1.8 1.8M105.9 164l-1.8 1.8M105.9 165.1l-1.8 1.8M105.9 166.2l-1.8 1.8M105.9 167.4l-1.6 1.6M105.9 168.5l-.5 .5M107.4 160.1h.1M107.4 160.1h1.8v8.9h-1.8zM107.6 160.1l-.2 .1M108.7 160.1l-1.3 1.3"/>
<path d="M109.2 167.5l-1.5 1.5M109.2 168.6l-.4 .4M109.2 166.3l-1.8 1.8M109.2 160.7l-1.8 1.8M109.2 161.8l-1.8 1.8M109.2 163l-1.8 1.7M109.2 164.1l-1.8 1.8M109.2 165.2l-1.8 1.8M110.7 160.1h1.8v8.9h-1.8zM110.7 160.1h.1M111 160.1l-.3 .2M112.1 160.1l-1.4 1.4"/>
<path d="M112.5 167.6l-1.4 1.4M112.5 160.8l-1.8 1.8M112.5 161.9l-1.8 1.8M112.5 163.1l-1.8 1.8M112.5 164.2l-1.8 1.8M112.5 165.3l-1.8 1.8M112.5 166.5l-1.8 1.8M112.5 168.7l-.3 .3M114 160.1h.1M114 160.1h1.8v8.9h-1.8zM114.1 160.1l-.1 .1M115.3 160.1l-1.3 1.3"/>
<path d="M115.8 160.7l-1.8 1.8M115.8 161.8l-1.8 1.8M115.8 163l-1.8 1.7M115.8 164.1l-1.8 1.8M115.8 165.2l-1.8 1.8M115.8 166.3l-1.8 1.8M115.8 167.5l-1.6 1.5M115.8 168.6l-.4 .4M117.3 160.1h1.8v8.9h-1.8zM117.3 160.1h.1M117.5 160.1l-.2 .2M118.7 160.1l-1.4 1.4"/>
<path d="M119.1 168.7l-.3 .3M119.1 167.6l-1.5 1.4M119.1 160.8l-1.8 1.8M119.1 161.9l-1.8 1.8M119.1 163.1l-1.8 1.8M119.1 164.2l-1.8 1.8M119.1 165.3l-1.8 1.8M119.1 166.5l-1.8 1.8M133.8 164.5h4.8M139 160.1h.1M139 160.1h1.8v8.9h-1.8zM139 164.5h.1"/>
<path d="M139.6 160.1l-.6 .6M139.9 169h.1M139.9 169.3v4.2M140.7 160.1l-1.7 1.7M140.8 162.2l-1.8 1.8M140.8 161.1l-1.8 1.8M140.8 163.4l-1.8 1.8M140.8 164.5l-1.8 1.8M140.8 165.6l-1.8 1.8M140.8 166.8l-1.8 1.8M140.8 167.9l-1.1 1.1M140.8 172.6h1.4"/>
<path d="M142.3 160.1h.1M142.3 160.1h1.7v8.9h-1.7zM143 160.1l-.7 .7M143.2 169h.1M143.2 172.6h.9M143.2 169.3v4.2M144.1 160.1l-1.8 1.8M144.1 161.2l-1.8 1.8M144.1 162.4l-1.8 1.8M144.1 163.5l-1.8 1.8M144.1 164.6l-1.8 1.8M144.1 165.8l-1.8 1.7"/>
<path d="M144.1 166.9l-1.8 1.8M144.1 168l-1 1M145.5 160.1h.1M145.5 160.1h1.8v8.9h-1.8zM146.4 160.1l-.9 .8M147.3 162.5l-1.8 1.8M147.3 163.6l-1.8 1.8M147.3 164.7l-1.8 1.8M147.3 165.9l-1.8 1.8M147.3 167l-1.8 1.8M147.3 160.2l-1.8 1.8M147.3 161.4l-1.8 1.7"/>
<path d="M147.3 168.1l-.8 .9M148.8 160.1h.1M148.8 160.1h1.8v8.9h-1.8zM149.8 160.1l-1 .9M150.6 160.3l-1.8 1.8M150.6 161.5l-1.8 1.8M150.6 162.6l-1.8 1.8M150.6 163.7l-1.8 1.8M150.6 164.9l-1.8 1.8M150.6 166l-1.8 1.8M150.6 167.1l-1.8 1.8M150.6 168.3l-.7 .7"/>
<path d="M152.1 160.1h.1M152.1 160.1h1.8v8.9h-1.8zM153.2 160.1l-1.1 1M153.9 167.2l-1.8 1.8M153.9 168.4l-.6 .6M153.9 165l-1.8 1.8M153.9 166.1l-1.8 1.8M153.9 162.7l-1.8 1.8M153.9 163.9l-1.8 1.7M153.9 160.5l-1.8 1.7M153.9 161.6l-1.8 1.8M155.4 160.1h.1"/>
<path d="M155.4 160.1h1.8v8.9h-1.8zM155.5 160.1h-.1M156.6 160.1l-1.2 1.1M157.2 161.7l-1.8 1.8M157.2 162.8l-1.8 1.8M157.2 164l-1.8 1.8M157.2 165.1l-1.8 1.8M157.2 166.2l-1.8 1.8M157.2 160.6l-1.8 1.8M157.2 167.4l-1.7 1.6M157.2 168.5l-.5 .5M158.7 160.1h.1"/>
<path d="M158.7 160.1h1.8v8.9h-1.8zM158.9 160.1l-.2 .1M160 160.1l-1.3 1.3M160.5 164.1l-1.8 1.8M160.5 165.2l-1.8 1.8M160.5 160.7l-1.8 1.8M160.5 161.8l-1.8 1.8M160.5 163l-1.8 1.7M160.5 166.3l-1.8 1.8M160.5 167.5l-1.6 1.5M160.5 168.6l-.4 .4M162 160.1h.1"/>
<path d="M162 160h1.8v9h-1.8zM162.3 160.1l-.3 .2M163 160.1l-1 1M163.4 160.1l-1.4 1.4M163.8 168.4l-.7 .6M163.8 167.2l-1.8 1.8M163.8 163.9l-1.8 1.7M163.8 165l-1.8 1.8M163.8 166.1l-1.8 1.8M163.8 160.5l-1.8 1.7M163.8 161.6l-1.8 1.8M163.8 162.7l-1.8 1.8"/>
<path d="M163.8 168.7l-.3 .3M163.8 160.8l-1.8 1.8M163.8 161.9l-1.8 1.8M163.8 163.1l-1.8 1.8M163.8 164.2l-1.8 1.8M163.8 165.3l-1.8 1.8M163.8 166.5l-1.8 1.8M163.8 167.6l-1.4 1.4M165.3 160.1h1.8v8.9h-1.8zM165.3 160.1h.1M166.4 160.1l-1.1 1.1M167.1 160.6l-1.8 1.8"/>
<path d="M167.1 161.7l-1.8 1.8M167.1 162.8l-1.8 1.8M167.1 164l-1.8 1.8M167.1 165.1l-1.8 1.8M167.1 166.2l-1.8 1.8M167.1 167.4l-1.7 1.6M167.1 168.5l-.6 .5M168.5 160.1h1.8v8.9h-1.8zM168.5 160.1h.1M168.7 160.1l-.2 .1M169.8 160.1l-1.3 1.3M170.3 160.7l-1.8 1.8"/>
<path d="M170.3 161.8l-1.8 1.8M170.3 163l-1.8 1.7M170.3 164.1l-1.8 1.8M170.3 165.2l-1.8 1.8M170.3 166.3l-1.8 1.8M170.3 167.5l-1.5 1.5M170.3 168.6l-.4 .4M171.8 160.1h1.8v8.9h-1.8zM171.8 160.1h.1M172.1 160.1l-.3 .2M173.2 160.1l-1.4 1.4M173.6 167.6l-1.4 1.4"/>
<path d="M173.6 168.7l-.3 .3M173.6 160.8l-1.8 1.8M173.6 161.9l-1.8 1.8M173.6 163.1l-1.8 1.8M173.6 164.2l-1.8 1.8M173.6 165.3l-1.8 1.8M173.6 166.5l-1.8 1.8"/>
</g>
<g fill="none" stroke="#3a54a4" stroke-width=".2">
<path d="M135.7 58l.2 .9h-.3zM138.9 48.5l1 .1-1 .2zM142 48.6h.1M142 48.6l.9-.1v.3zM182.4 53.5l.2 .9h-.3zM182.3 61.6h.3l-.2 .9zM182.4 62.5h.1M83.7 85.9h.3l-.1 1zM83.9 86.9h.1M135.6 85.9h.3l-.2 1zM135.7 86.9h.1M140.9 97.9l.9-.1v.3z"/>
<path d="M143.2 97.8l.9 .1-.9 .2zM144.1 97.9h.1M36.3 133.8l.1 1h-.3zM39.6 123.3l.9 .2-.9 .1zM42.3 123.5h.1M42.3 123.5l.9-.2v.3zM70.5 137.4h.3l-.2 .9zM70.6 138.3h.1M70.6 129.4l.2 .9h-.3zM83.4 133.8l.2 1h-.3zM86.8 123.3l.9 .2-.9 .1zM89.5 123.5h.1"/>
<path d="M89.5 123.5l.9-.2v.3zM124.3 137.4h.3l-.2 .9zM124.4 129.4l.2 .9h-.3zM124.4 138.3h.1M134.7 133.8l.2 1h-.3zM138 123.3l1 .2-1 .1zM140.8 123.5h.1M140.8 123.5l.9-.2v.3zM179 137.4h.3l-.2 .9zM179.1 129.4l.2 .9h-.3zM179.1 138.3h.1M36.1 163.6h.3l-.1 .9z"/>
<path d="M36.3 164.5h.1M41.4 172.6l.9-.2v.3zM43.8 172.4l.9 .2-.9 .1zM44.7 172.6h.1M83.3 163.6h.3l-.2 .9zM83.4 164.5h.1M88.6 172.6l.9-.2v.3zM90.9 172.4l1 .2-1 .1zM91.9 172.6h.1M134.6 163.6h.3l-.2 .9zM134.7 164.5h.1M139.9 172.6l.9-.2v.3z"/>
<path d="M142.2 172.4l1 .2-1 .1zM143.2 172.6h.1"/>
</g>
<g fill="#000">
<path d="M135.7 58l.2 .9h-.3zM138 48.6h.9zM138.9 48.5l1 .1-1 .2zM142.9 48.6h.9zM142 48.6l.9-.1v.3zM182.4 53.5l.2 .9h-.3zM182.4 54.4v1.3zM182.3 61.6h.3l-.2 .9zM182.4 60.4v1.2zM83.7 85.9h.3l-.1 1zM135.6 85.9h.3l-.2 1zM141.8 97.9h1.4z"/>
<path d="M140.9 97.9l.9-.1v.3zM143.2 97.8l.9 .1-.9 .2zM144.1 97.9h1zM36.3 133.8l.1 1h-.3zM39.6 123.3l.9 .2-.9 .1zM42.3 123.5l.9-.2v.3zM70.6 129.4l.2 .9h-.3zM70.5 137.4h.3l-.2 .9zM83.4 133.8l.2 1h-.3zM86.8 123.3l.9 .2-.9 .1zM89.5 123.5l.9-.2v.3zM124.4 129.4l.2 .9h-.3z"/>
<path d="M124.3 137.4h.3l-.2 .9zM134.7 133.8l.2 1h-.3zM138 123.3l1 .2-1 .1zM140.8 123.5l.9-.2v.3zM179.1 129.4l.2 .9h-.3zM179 137.4h.3l-.2 .9zM36.1 163.6h.3l-.1 .9zM41.4 172.6l.9-.2v.3zM43.8 172.4l.9 .2-.9 .1zM83.3 163.6h.3l-.2 .9zM88.6 172.6l.9-.2v.3zM90.9 172.4l1 .2-1 .1z"/>
<path d="M134.6 163.6h.3l-.2 .9zM139.9 172.6l.9-.2v.3zM142.2 172.4l1 .2-1 .1z"/>
</g>
<g fill="#000">
<path d="M135.7 58l.2 .9h-.3zM138.9 48.5l1 .1-1 .2zM142 48.6l.9-.1v.3zM182.4 53.5l.2 .9h-.3zM182.3 61.6h.3l-.2 .9zM135.6 85.9h.3l-.2 1zM140.9 97.9l.9-.1v.3zM143.2 97.8l.9 .1-.9 .2zM36.3 133.8l.1 1h-.3zM39.6 123.3l.9 .2-.9 .1zM42.3 123.5l.9-.2v.3zM70.6 129.4l.2 .9h-.3z"/>
<path d="M70.5 137.4h.3l-.2 .9zM83.4 133.8l.2 1h-.3zM86.8 123.3l.9 .2-.9 .1zM89.5 123.5l.9-.2v.3zM124.4 129.4l.2 .9h-.3zM124.3 137.4h.3l-.2 .9zM134.7 133.8l.2 1h-.3zM138 123.3l1 .2-1 .1zM140.8 123.5l.9-.2v.3zM179.1 129.4l.2 .9h-.3zM179 137.4h.3l-.2 .9zM36.1 163.6h.3l-.1 .9z"/>
<path d="M41.4 172.6l.9-.2v.3zM43.8 172.4l.9 .2-.9 .1zM83.3 163.6h.3l-.2 .9zM88.6 172.6l.9-.2v.3zM90.9 172.4l1 .2-1 .1zM134.6 163.6h.3l-.2 .9zM139.9 172.6l.9-.2v.3zM142.2 172.4l1 .2-1 .1z"/>
</g>
<text font-size="5.6" x="159.1" y="16.4">Land Patterns</text>
<text font-size="4.9" x="149.9" y="24">Vishay Dale Thin Film</text>
<text font-size="3.5" fill="#067ec4" x="42" y="21.9">www.vishay.com</text>
<text font-size="3.2" x="18.9" y="33.2">Surface Mount Networks High Density SSOP, TSOP (VSSR, VTSR Series)</text>
<g font-size="2.8">
<text x="39" y="41.2">SSOP MO-137</text>
<text x="39" y="115.4">TSSOP MO-153</text>
<text x="18.9" y="263.3">Revision: 11-Oct-17</text>
<text x="107.2" y="263.6">5</text>
<text x="163.6" y="263.3">Document Number: 60119</text>
<text x="74.2" y="267.1">For technical questions, contact: thinfilm@vishay.com</text>
<text x="26.5" y="271">THIS DOCUMENT IS SUBJECT TO CHANGE WITHOUT NOTICE. THE PRODUCTS DESCRIBED HEREIN AND THIS DOCUMENT</text>
<text x="50.9" y="273.8">ARE SUBJECT TO SPECIFIC DISCLAIMERS, SET FORTH AT www.vishay.com/doc?91000</text>
</g>
<g font-size="2.1">
<text x="39.1" y="45.1">OSOP-16, VSSR-16</text>
<text x="86.6" y="45.1">OSOP-20, VSSR-20</text>
<text x="138.4" y="45.1">OSOP-24, VSSR-24, HD-CSO-24</text>
<text x="44.9" y="49.1">0.016 (0.406)</text>
<text x="92.8" y="49.4">0.016 (0.406)</text>
<text x="144.7" y="49.4">0.016 (0.406)</text>
<text x="67.4" y="59.9">(1.778)</text>
<text x="68.1" y="57.8">0.070</text>
<text x="120.6" y="59.9">(1.778)</text>
<text x="121.3" y="57.8">0.070</text>
<text x="179.2" y="59.9">(1.778)</text>
<text x="179.9" y="57.8">0.070</text>
<text x="34" y="71.1">0.224</text>
<text x="81.2" y="71.1">0.224</text>
<text x="133.5" y="71.1">0.224</text>
<text x="33.3" y="73.2">(5.690)</text>
<text x="80.5" y="73.2">(5.690)</text>
<text x="132.8" y="73.2">(5.690)</text>
<text x="46.2" y="98.4">0.025 (0.635)</text>
<text x="94.1" y="98.5">0.025 (0.635)</text>
<text x="146" y="98.8">0.025 (0.635)</text>
<text x="39.1" y="119.2">VTSR-16</text>
<text x="86.2" y="119.2">VTSR-20</text>
<text x="137.5" y="119.2">VTSR-24</text>
<text x="44.6" y="124.3">0.014 (0.356)</text>
<text x="91.8" y="124.3">0.014 (0.356)</text>
<text x="143.3" y="124.3">0.014 (0.356)</text>
<text x="67.9" y="135.7">(1.778)</text>
<text x="68.3" y="133.6">0.070</text>
<text x="121.2" y="135.7">(1.778)</text>
<text x="121.6" y="133.6">0.070</text>
<text x="175.9" y="135.7">(1.778)</text>
<text x="176.2" y="133.6">0.070</text>
<text x="33.3" y="148.9">0.240</text>
<text x="81.2" y="148.9">0.240</text>
<text x="132" y="148.9">0.240</text>
<text x="32.9" y="151.1">(6.096)</text>
<text x="80.9" y="151.1">(6.096)</text>
<text x="131.7" y="151.1">(6.096)</text>
<text x="46" y="173.4">0.0256 (0.650)</text>
<text x="93.7" y="173.4">0.0256 (0.650)</text>
<text x="145.2" y="173.4">0.0256 (0.650)</text>
</g>
</svg>
